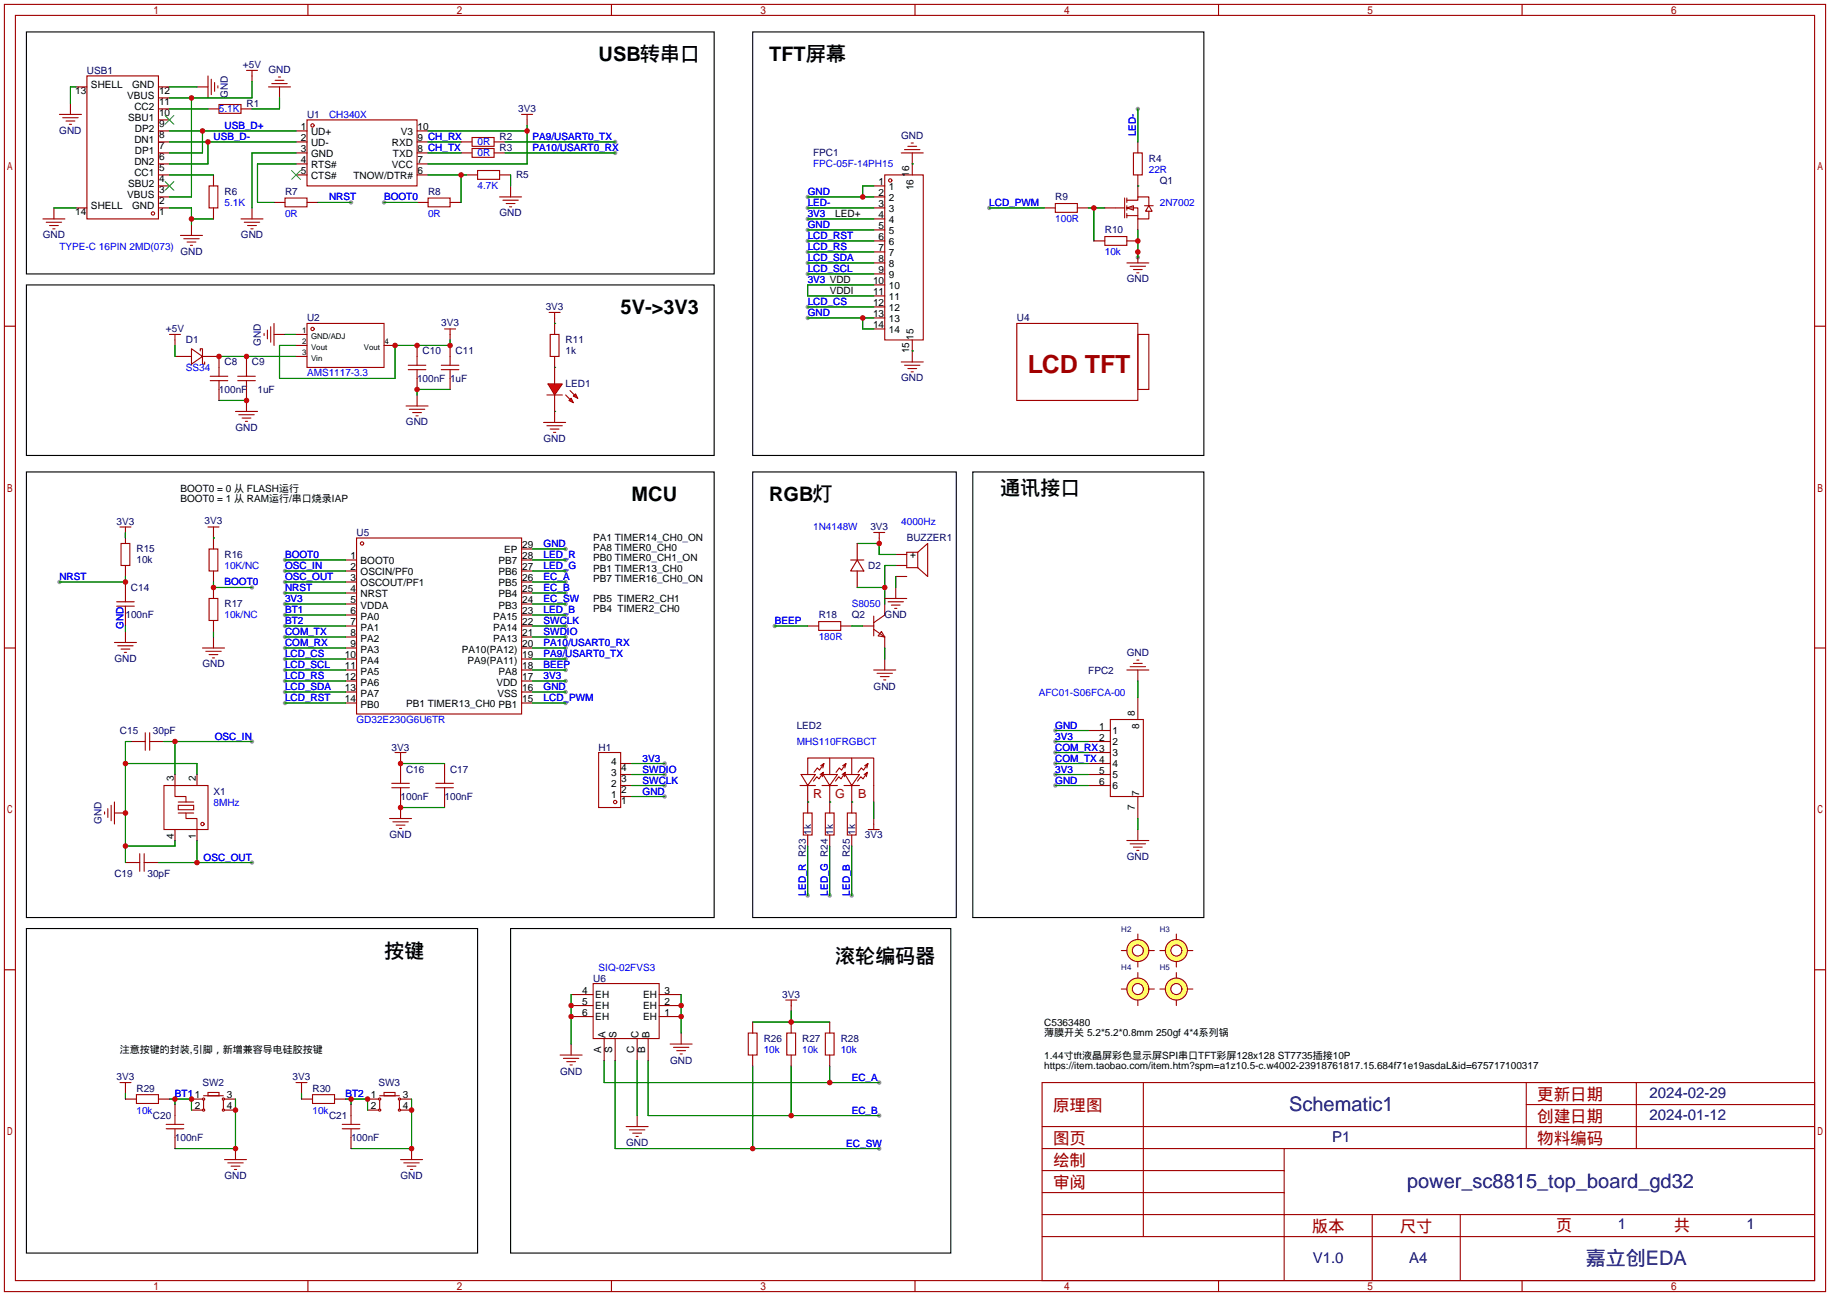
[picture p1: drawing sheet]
<svg xmlns="http://www.w3.org/2000/svg" width="422mm" height="299mm" viewBox="0 0 422 299" stroke-linecap="round" stroke-linejoin="round" font-family="sans-serif">
<g fill="#999">
<circle cx="153.4" cy="176.3" r=".51"/>
<circle cx="153.4" cy="183.9" r=".51"/>
<circle cx="153.4" cy="181.4" r=".51"/>
<circle cx="153.4" cy="178.8" r=".51"/>
<circle cx="130.6" cy="147.1" r=".51"/>
<circle cx="130.6" cy="144.5" r=".51"/>
<circle cx="13.7" cy="134.4" r=".51"/>
<circle cx="58.2" cy="199.1" r=".51"/>
<circle cx="58.2" cy="171.2" r=".51"/>
<circle cx="65.8" cy="134.4" r=".51"/>
<circle cx="65.8" cy="131.8" r=".51"/>
<circle cx="65.8" cy="129.3" r=".51"/>
<circle cx="65.8" cy="152.1" r=".51"/>
<circle cx="65.8" cy="154.7" r=".51"/>
<circle cx="65.8" cy="159.8" r=".51"/>
<circle cx="65.8" cy="157.2" r=".51"/>
<circle cx="65.8" cy="147.1" r=".51"/>
<circle cx="65.8" cy="149.6" r=".51"/>
<circle cx="130.6" cy="129.3" r=".51"/>
<circle cx="130.6" cy="131.8" r=".51"/>
<circle cx="58.2" cy="135.6" r=".51"/>
<circle cx="65.8" cy="136.9" r=".51"/>
<circle cx="65.8" cy="162.3" r=".51"/>
<circle cx="202.9" cy="249.9" r=".51"/>
<circle cx="202.9" cy="257.6" r=".51"/>
<circle cx="202.9" cy="265.2" r=".51"/>
<circle cx="262.6" cy="25.1" r=".51"/>
<circle cx="262.6" cy="59.4" r=".51"/>
<circle cx="228.3" cy="48" r=".51"/>
<circle cx="130.6" cy="159.8" r=".51"/>
<circle cx="130.6" cy="157.2" r=".51"/>
<circle cx="65.8" cy="139.4" r=".51"/>
<circle cx="130.6" cy="126.7" r=".51"/>
<circle cx="130.6" cy="162.3" r=".51"/>
<circle cx="130.6" cy="136.9" r=".51"/>
<circle cx="130.6" cy="134.4" r=".51"/>
<circle cx="130.6" cy="139.4" r=".51"/>
<circle cx="130.6" cy="154.7" r=".51"/>
<circle cx="130.6" cy="149.6" r=".51"/>
<circle cx="130.6" cy="152.1" r=".51"/>
<circle cx="130.6" cy="142" r=".51"/>
<circle cx="186.4" cy="45.5" r=".51"/>
<circle cx="186.4" cy="206.8" r=".51"/>
<circle cx="191.5" cy="206.8" r=".51"/>
<circle cx="196.6" cy="206.8" r=".51"/>
<circle cx="65.8" cy="142" r=".51"/>
<circle cx="65.8" cy="144.5" r=".51"/>
<circle cx="186.4" cy="48" r=".51"/>
<circle cx="186.4" cy="50.5" r=".51"/>
<circle cx="186.4" cy="53.1" r=".51"/>
<circle cx="186.4" cy="55.6" r=".51"/>
<circle cx="186.4" cy="58.2" r=".51"/>
<circle cx="186.4" cy="60.7" r=".51"/>
<circle cx="186.4" cy="70.9" r=".51"/>
<circle cx="186.4" cy="73.4" r=".51"/>
<circle cx="186.4" cy="63.2" r=".51"/>
<circle cx="88.6" cy="46.7" r=".51"/>
<circle cx="81" cy="46.7" r=".51"/>
<circle cx="142" cy="32.8" r=".51"/>
<circle cx="142" cy="35.3" r=".51"/>
<circle cx="243.6" cy="168.7" r=".51"/>
<circle cx="243.6" cy="181.4" r=".51"/>
<circle cx="243.6" cy="173.7" r=".51"/>
<circle cx="243.6" cy="176.3" r=".51"/>
<circle cx="243.6" cy="171.2" r=".51"/>
<circle cx="243.6" cy="178.8" r=".51"/>
<circle cx="178.8" cy="144.5" r=".51"/>
</g>
<g fill="none" stroke="#a10000" stroke-width=".25">
<path d="M1 1h420.4v297.2h-420.4zM3.6 3.6h415.2v292.1h-415.2zM71.1 1v2.6M141.1 1v2.6M211.2 1v2.6M281.3 1v2.6M351.3 1v2.6M261.6 35.3h2.1v5.1h-2.1zM243.6 47h5.1v2h-5.1zM1 75.3h2.6M126.7 72.1h2.6M127 77.2h2v5.1h-2z"/>
<path d="M128 72.1v1.3M260.1 60.7h5.1M260.9 61.5h3.5M261.6 62.2h2.1M262.4 63h.5M418.8 75.3h2.6M125.5 97.5h5.1M126.2 98.3h3.6M127 99.1h2M127.8 99.8h.5M26.9 140h4.1M26.9 138.9h4.1"/>
<path d="M27.7 121.7h2.5M27.9 125.5h2.1v5.1h-2.1zM29 121.7v1.2M29 136.9v2M29 140v2M48 121.7h2.5M48.3 126.7h2v5.1h-2zM49.3 121.7v1.2M82.3 124.2h38.1v40.6h-38.1zM1 149.6h2.6M26.4 148.3h5.1M27.2 149.1h3.5"/>
<path d="M27.9 149.9h2.1M28.7 150.6h.5M46.7 149.6h5.1M47.5 150.4h3.6M48.3 151.1h2M49 151.9h.5M418.8 149.6h2.6M32.8 171.2h.7M33.5 169.2v4M34.5 169.2v4M34.5 171.2h.8M91.2 173.7h2.5"/>
<path d="M92.5 173.7v1.3M92.5 178.8v2M102.6 178.8v2M138.2 173.7h5.1v12.7h-5.1zM24.1 187.5v.5M24.9 186.7v2M25.7 185.9v3.6M26.4 185.2v5M31.5 199.1h.8M32.3 197.1v4.1M33.3 197.1v4.1M33.3 199.1h.7"/>
<path d="M89.9 189h5.1M90.4 181.9h4.1M90.4 180.8h4.1M90.7 189.7h3.5M91.4 190.5h2.1M92.2 191.3h.5M92.5 181.9v2M100.6 181.9h4M100.6 180.8h4M102.6 181.9v2M258.8 219.5h7.6M262.6 215.6v7.7"/>
<path d="M1 223.9h2.6M418.8 223.9h2.6M27.7 249.9h2.5M29 249.9v1.3M38.4 259.6h4M40.4 257.6v2M47 253h4.6M47 254v2M48 252.2h2.5v.8h-2.5zM51.6 254v2M68.3 249.9h2.6M69.6 249.9v1.3"/>
<path d="M79 259.6h4.1M81 257.6v2M87.6 253h4.6M87.6 254v2M88.6 252.2h2.6v.8h-2.6zM92.2 254v2M240.5 249.9h178.3v45.8h-178.3zM263.9 249.9v35.6M352.3 249.9v15.3M352.3 255h66.5M377.7 249.9v15.3M38.4 260.6h4"/>
<path d="M40.4 260.6v2M51.8 267.7h5.1M52.6 268.5h3.5M53.3 269.2h2.1M54.1 270h.5M79 260.6h4.1M81 260.6v2M92.5 267.7h5M93.2 268.5h3.6M94 269.2h2M94.7 270h.5M144.5 260.1h5.1"/>
<path d="M145.3 260.9h3.5M146 261.6h2.1M146.8 262.4h.5M240.5 270.3h55.9M240.5 265.2h178.3M240.5 275.3h55.9M240.5 260.1h178.3M296.4 265.2v30.5M71.1 295.7v2.5M141.1 295.7v2.5M211.2 295.7v2.5M240.5 285.5h178.3"/>
<path d="M240.5 280.4h178.3M281.3 295.7v2.5M316.7 280.4v15.3M337.1 280.4v15.3M351.3 295.7v2.5"/>
<circle cx="83.6" cy="125.5" r=".38"/>
<circle cx="142" cy="185.2" r=".38"/>
<circle cx="47" cy="253.7" r=".25"/>
<circle cx="47" cy="256.3" r=".25"/>
<circle cx="51.6" cy="253.7" r=".25"/>
<circle cx="51.6" cy="256.3" r=".25"/>
<circle cx="87.6" cy="253.7" r=".25"/>
<circle cx="87.6" cy="256.3" r=".25"/>
<circle cx="92.2" cy="253.7" r=".25"/>
<circle cx="92.2" cy="256.3" r=".25"/>
</g>
<g fill="none" stroke="#870000" stroke-width=".25">
<path d="M262.6 32.8v2.5M241 48h2.6M248.7 48h2.5M262.6 40.4v2.5M262.6 58.2v2.5M128 73.4v3.8M128 82.3v2.5M128 95v2.5M29 122.9v2.6M29 130.6v2.5M29 134.4v2.5M49.3 122.9v3.8"/>
<path d="M49.3 131.8v2.6M79.8 129.3h2.5M79.8 131.8h2.5M79.8 134.4h2.5M79.8 136.9h2.5M79.8 139.4h2.5M120.4 129.3h2.5M120.4 131.8h2.5M120.4 134.4h2.5M120.4 136.9h2.5M120.4 139.4h2.5M120.4 126.7h2.5"/>
<path d="M29 142v2.5M29 145.8v2.5M49.3 147.1v2.5M79.8 142h2.5M79.8 144.5h2.5M79.8 147.1h2.5M79.8 149.6h2.5M79.8 152.1h2.5M79.8 154.7h2.5M79.8 157.2h2.5M79.8 159.8h2.5M120.4 142h2.5"/>
<path d="M120.4 144.5h2.5M120.4 147.1h2.5M120.4 149.6h2.5M120.4 152.1h2.5M120.4 154.7h2.5M120.4 157.2h2.5M120.4 159.8h2.5M30.2 171.2h2.6M35.3 171.2h2.5M79.8 162.3h2.5M92.5 175v3.8M102.6 176.3v2.5"/>
<path d="M120.4 162.3h2.5M143.3 178.8h2.5M143.3 176.3h2.5M26.4 187.7h2.6M29 199.1h2.5M34 199.1h2.6M92.5 183.9v5.1M102.6 183.9v2.5M143.3 183.9h2.5M143.3 181.4h2.5M29 251.2v1.3M40.4 255v2.6"/>
<path d="M44.2 256.3h2.5M44.2 253.7h2.5M51.8 256.3h2.6M51.8 253.7h2.6M69.6 251.2v1.3M81 255v2.6M84.8 256.3h2.6M84.8 253.7h2.6M92.5 256.3h2.5M92.5 253.7h2.5M147.1 257.6v2.5M40.4 262.6v2.6"/>
<path d="M54.4 265.2v2.5M81 262.6v2.6M95 265.2v2.5"/>
</g>
<g fill="none" stroke="#008700" stroke-width=".25">
<path d="M262.6 25.1v7.7M228.3 48h12.7M251.2 48h3.8M252.5 48v7.6M262.6 53.1v6.3M128 74.7h.1M128 95h.1M128 84.8h.1M29 122.9v1.3M29 133.1v1.3h-15.3M49.3 124.2h.1M49.3 134.4v1.2h8.9"/>
<path d="M65.8 134.4h14M65.8 131.8h14M65.8 129.3h14M65.8 136.9h14M65.8 139.4h14M122.9 134.4h7.7M122.9 131.8h7.7M122.9 129.3h7.7M122.9 136.9h7.7M122.9 139.4h7.7M122.9 126.7h7.7M49.3 145.8v1.3"/>
<path d="M65.8 147.1h14M65.8 152.1h14M65.8 154.7h14M65.8 159.8h14M65.8 157.2h14M65.8 149.6h14M122.9 147.1h7.7M122.9 144.5h7.7M122.9 152.1h7.7M122.9 154.7h7.7M122.9 159.8h7.7M122.9 157.2h7.7"/>
<path d="M122.9 149.6h7.7M122.9 142h7.7M29 176.3h16.5v2.5M30.2 171.2h-1.2v27.9M37.8 171.2h20.4M40.4 171.2v7.6M65.8 162.3h14M92.5 176.3h10.1M122.9 162.3h7.7M145.8 176.3h7.6M145.8 178.8h7.6M36.6 199.1h21.6"/>
<path d="M40.4 194.1v1.2h-11.4M45.5 194.1v5M92.5 186.4h10.1M145.8 183.9h7.6M145.8 181.4h7.6M29 252.5v1.2M39.1 253.7h5.1v2.6M40.4 253.7v1.3M54.4 253.7v11.5h-14M69.6 252.5v1.2M79.8 253.7h5v2.6M81 253.7v1.3"/>
<path d="M95 253.7v11.5h-14M139.4 244.9v5h63.5M142 244.9v20.3h60.9M149.6 244.9v12.7h53.3M173.7 246.1v19.1M182.6 246.1v11.5M191.5 246.1v3.8"/>
</g>
<circle cx="262.6" cy="219.5" r="2.54" fill="#ff6" stroke="#a10000" stroke-width=".25"/>
<circle cx="262.6" cy="219.5" r="1.27" fill="#fff" stroke="#a10000" stroke-width=".25"/>
<path d="M267.7 219.5h7.6M271.5 215.6v7.7" fill="none" stroke="#a10000" stroke-width=".25"/>
<circle cx="271.5" cy="219.5" r="2.54" fill="#ff6" stroke="#a10000" stroke-width=".25"/>
<circle cx="271.5" cy="219.5" r="1.27" fill="#fff" stroke="#a10000" stroke-width=".25"/>
<path d="M267.7 228.3h7.6M271.5 224.5v7.7" fill="none" stroke="#a10000" stroke-width=".25"/>
<circle cx="271.5" cy="228.3" r="2.54" fill="#ff6" stroke="#a10000" stroke-width=".25"/>
<circle cx="271.5" cy="228.3" r="1.27" fill="#fff" stroke="#a10000" stroke-width=".25"/>
<path d="M258.8 228.3h7.6M262.6 224.5v7.7" fill="none" stroke="#a10000" stroke-width=".25"/>
<circle cx="262.6" cy="228.3" r="2.54" fill="#ff6" stroke="#a10000" stroke-width=".25"/>
<circle cx="262.6" cy="228.3" r="1.27" fill="#fff" stroke="#a10000" stroke-width=".25"/>
<path d="M257.6 48h2M259.6 45.7v4.6M260.1 48l1.5-.5v1zM260.1 46.2h2.5v-.7h2.6v2M260.1 48h2.5v2.5h2.6v-1.7M260.1 49.8h2.5M260.1 45.7v1M260.1 47.5v1M260.1 49.3v1M264.2 47.5h2M265.2 47.5l.7 1.3h-1.5zM126.2 91.2h3.6" fill="none" stroke="#a10000" stroke-width=".25"/>
<path d="M255 48h2.6M262.6 42.9v2.6M262.6 50.5v2.6" fill="none" stroke="#870000" stroke-width=".25"/>
<path d="M262.6 42.9h.1" fill="none" stroke="#008700" stroke-width=".25"/>
<g fill="#f00" stroke="#a10000" stroke-width=".25">
<path d="M126.5 88.6h3.3l-1.8 2.6z"/>
<path d="M132.3 91.4l.5-.5 .5 1z"/>
<path d="M131.3 92.5l.5-.6 .5 1.1z"/>
</g>
<g fill="none" stroke="#a10000" stroke-width=".25">
<path d="M20.1 17.5h16.5v33h-16.5zM48 17.5v5.1M48.8 18.3v3.5M49.5 19.1v2M50.3 19.8v.5M56.9 16.3h2.5M58.2 16.3v1.2M62.7 19.3h3.6M63.5 18.5h2M64.3 17.8h.5M13.7 26.4h5.1M14.5 27.2h3.5"/>
<path d="M15.2 27.9h2.1M16 28.7h.5M50.5 24.1h5.1v2.1h-5.1zM62 20.1h5.1M70.9 27.7h25.4v15.2h-25.4zM109 31.8h5v2h-5zM109 34.3h5v2h-5zM110.2 39.4h5.1v2h-5.1zM120.4 26.4h2.5M121.7 26.4v1.3M208 35.3h5.1M208.8 34.5h3.5"/>
<path d="M209.5 33.8h2.1M210.3 33h.5M9.9 50.5h5.1M10.7 51.3h3.5M11.4 52.1h2.1M12.2 52.8h.5M41.7 54.4h5M42.4 55.1h3.6M43.2 55.9h2M43.9 56.6h.5M48.3 42.9h2v5.1h-2zM55.6 50.5h5.1"/>
<path d="M56.4 51.3h3.5M57.1 52.1h2.1M57.9 52.8h.5M65.8 45.7h5.1v2.1h-5.1zM98.8 45.7h5.1v2.1h-5.1zM115.3 45.5h5.1M116.1 46.2h3.5M116.8 47h2.1M117.6 47.8h.5M204.2 40.4h8.9v38.1h-8.9zM255 54.6h5.1v2h-5.1zM39.1 77.2h2.6"/>
<path d="M40.4 77.2v1.3M61 77v.5M61.7 76.2v2M62.5 75.4v3.6M63.2 74.7v5.1M70.9 74.7h17.7v10.1h-17.7zM102.6 75.9h2.6M103.9 75.9v1.3M234.7 74.7h27.9v17.8h-27.9zM262.6 77.2h2.6v12.7h-2.6zM42.9 82.3h1.3M44.2 80.5l2.5 1.8-2.5 1.8z"/>
<path d="M46.2 81v-.5h.5v3.6h.5v-.5M46.7 82.3h1.3M48.5 87.9h4.1M48.5 86.9h4.1M50.5 84.8v2.1M50.5 87.9v2M54.4 95h5M54.9 87.9h4M54.9 86.9h4M55.1 95.8h3.6M55.9 96.5h2M56.6 97.3h.5"/>
<path d="M56.9 84.8v2.1M56.9 87.9v2M93.7 93.7h5.1M94.2 84.3h4.1M94.2 85.3h4.1M94.5 94.5h3.5M95.2 95.2h2.1M96 96h.5M96.3 82.3v2M96.3 85.3v2.1M101.9 84.3h4M101.9 85.3h4"/>
<path d="M103.9 82.3v2M103.9 85.3v2.1M130.6 91.2l1 1M131.6 90.2l1 1M208 83.6h5.1M208.8 84.3h3.5M209.5 85.1h2.1M210.3 85.9h.5M48.3 138.2h2v5.1h-2zM196.3 129.3h3.1M197.9 129.3l1.5 2.5h-3.1zM201.7 122.9h2.5"/>
<path d="M202.9 122.9v1.3M204.2 138.2h5.1M205 138.9h3.5M205.7 139.7h2.1M211.8 127.5l2.3-2v7.6l-2.3-2M211.8 127.5v3.6M211.8 127.5h-2.5v3.6h2.5M189 143.5h5.1v2h-5.1zM201.7 142.2v4.6M201.7 154.7h5.1M201.7 145.3l2.5 1.8M202.4 155.4h3.6"/>
<path d="M203.2 156.2h2M203.5 145.8l.7 1.3-1.5-.3zM204 157h.5M204.2 142l-2.5 1.8M206.5 140.5h.5M260.1 154.7h5.1M260.9 153.9h3.5M261.6 153.2h2.1M262.4 152.4h.5M184.9 178.8h3.3l-1.8 2.6zM186.4 178.8v-3.8h15.3v6.4M189.3 178.8l.8-.5-1.1 1.5-.5-.5-.7 1"/>
<path d="M189.4 176.8l.8-.5-1 1.5-.5-.5-.8 1M190 178.8h3.3l-1.8 2.6zM190.1 178.3l-.3 1M190.2 176.3l-.3 1M191.5 175v3.8M194.4 178.8l.7-.5-1 1.5-.5-.5-.8 1M194.5 176.8l.8-.5-1.1 1.5-.5-.5-.7 1M195.1 178.8h3.3l-1.8 2.6zM195.1 178.3l-.2 1M195.3 176.3l-.3 1M196.6 175v3.8M199.5 178.8l.7-.5-1 1.5-.5-.5-.8 1"/>
<path d="M199.6 176.8l.7-.5-1 1.5-.5-.5-.7 1M200.2 178.3l-.2 1M200.3 176.3l-.2 1M256.3 166.1h7.6v17.8h-7.6zM37.8 181.4h10.2v10.1h-10.2zM40.4 181.4v2.5h2.5v1.3M41.1 185.9h3.6v1h-3.6zM41.1 187.7h3.6M41.1 185.2h3.6M42.9 187.7v1.3h2.6v2.5M184.7 181.4h3.5M185.4 187.7h2.1v5.1h-2.1z"/>
<path d="M189.7 181.4h3.6M190.5 187.7h2v5.1h-2zM194.8 181.4h3.6M195.6 187.7h2v5.1h-2zM200.4 191.5h2.5M201.7 190.2v1.3M260.1 194.1h5.1M260.9 194.8h3.5M261.6 195.6h2.1M262.4 196.3h.5M136.9 227.1h15.2v12.7h-15.2zM172.7 238.5h2.1v5.1h-2.1z"/>
<path d="M181.4 230.9h2.5M181.6 238.5h2v5.1h-2zM182.6 230.9v1.3M190.5 238.5h2v5.1h-2zM31.5 252.7h5.1v2.1h-5.1zM72.1 252.7h5.1v2.1h-5.1zM129.3 243.6h5.1M130 244.3h3.6M130.8 245.1h2M131.6 245.9h.5M154.7 241h5.1M155.4 241.8h3.6"/>
<path d="M156.2 242.6h2M157 243.3h.5"/>
<circle cx="72.1" cy="29" r=".38"/>
<circle cx="35.3" cy="49.3" r=".38"/>
<circle cx="205.5" cy="41.7" r=".38"/>
<circle cx="72.1" cy="75.9" r=".38"/>
<circle cx="46.7" cy="190.2" r=".38"/>
</g>
<g fill="none" stroke="#870000" stroke-width=".25">
<path d="M58.2 17.5v1.3M16.3 23.9v2.5M17.5 20.1h2.6M36.6 37.8h2.5M36.6 35.3h2.5M36.6 32.8h2.5M36.6 30.2h2.5M36.6 27.7h2.5M36.6 25.1h2.5M36.6 22.6h2.5M36.6 20.1h2.5M45.5 20.1h2.5"/>
<path d="M48 25.1h2.5M55.6 25.1h2.6M64.5 20.1v2.5M68.3 37.8h2.6M68.3 35.3h2.6M68.3 32.8h2.6M68.3 30.2h2.6M96.3 37.8h2.5M96.3 35.3h2.5M96.3 32.8h2.5M96.3 30.2h2.5M106.4 35.3h2.6"/>
<path d="M106.4 32.8h2.6M114 35.3h2.6M114 32.8h2.6M121.7 27.7v1.3M210.6 35.3v5.1M12.4 48v2.5M17.5 48h2.6M36.6 48h2.5M36.6 45.5h2.5M36.6 42.9h2.5M36.6 40.4h2.5M44.2 51.8v2.6"/>
<path d="M49.3 40.4v2.5M49.3 48v2.5M58.2 48v2.5M63.2 46.7h2.6M68.3 40.4h2.6M70.9 46.7h2.5M96.3 40.4h2.5M96.3 46.7h2.5M103.9 46.7h2.5M107.7 40.4h2.5M115.3 40.4h2.6M117.9 42.9v2.6"/>
<path d="M201.7 58.2h2.5M201.7 55.6h2.5M201.7 53.1h2.5M201.7 50.5h2.5M201.7 48h2.5M201.7 45.5h2.5M201.7 42.9h2.5M252.5 55.6h2.5M260.1 55.6h2.5M40.4 78.5v1.3M63.2 77.2h2.6M68.3 77.2h2.6"/>
<path d="M68.3 79.8h2.6M88.6 79.8h2.6M96.3 79.8v2.5M103.9 77.2v1.3M103.9 79.8v2.5M201.7 75.9h2.5M201.7 73.4h2.5M201.7 70.9h2.5M201.7 68.3h2.5M201.7 65.8h2.5M201.7 63.2h2.5M201.7 60.7h2.5"/>
<path d="M210.6 78.5v5.1M40.4 82.3h2.5M48 82.3h2.5v2.5M50.5 89.9v2.6M56.9 82.3v2.5M56.9 89.9v5.1M68.3 82.3h2.6M96.3 87.4v2.5M96.3 91.2v2.5M103.9 87.4v2.5M128 84.8v3.8M128 91.2v3.8"/>
<path d="M49.3 135.6v2.6M197.9 125.5v3.8M197.9 131.8v3.8M202.9 124.2v1.3M204.2 139.4v2.6M206.8 128h2.5M206.8 130.6h2.5M206.8 133.1h2.5M206.8 135.6v2.6M49.3 143.3v2.5M186.4 144.5h2.6M194.1 144.5h2.5"/>
<path d="M199.1 144.5h2.6M204.2 147.1v2.5M204.2 152.1v2.6M262.6 154.7v2.5M40.4 178.8v2.6M45.5 178.8v2.6M251.2 168.7h5.1M251.2 171.2h5.1M251.2 173.7h5.1M251.2 176.3h5.1M251.2 178.8h5.1M262.6 161v5.1"/>
<path d="M40.4 191.5v2.6M45.5 191.5v2.6M186.4 181.4v6.3M186.4 192.8v2.5M191.5 181.4v6.3M191.5 192.8v2.5M196.6 181.4v6.3M196.6 192.8v2.5M201.7 181.4v3.8M201.7 189v1.2M251.2 181.4h5.1M262.6 183.9v5.1"/>
<path d="M262.6 191.5v2.6M131.8 234.7h5.1M131.8 232.2h5.1M131.8 229.6h5.1M139.4 239.8v5.1M142 239.8v5.1M147.1 239.8v5.1M149.6 239.8v5.1M152.1 234.7h5.1M152.1 232.2h5.1M152.1 229.6h5.1M157.2 238.5v2.5"/>
<path d="M173.7 236v2.5M182.6 232.2v1.2M182.6 236v2.5M191.5 236v2.5M29 253.7h2.5M36.6 253.7h2.5M69.6 253.7h2.5M77.2 253.7h2.6M131.8 241v2.6M173.7 243.6v2.5M182.6 243.6v2.5M191.5 243.6v2.5"/>
</g>
<g fill="none" stroke="#008700" stroke-width=".25">
<path d="M58.2 18.8v3.8h-19.1M17.5 20.1h-1.2v3.8M39.1 30.2h29.2M39.1 32.8h29.2M39.1 20.1h6.4M39.1 25.1h8.9M44.2 22.6v22.9h-5.1M46.7 30.2v5.1h-7.6M48 32.8v5h-8.9M64.5 22.6v2.5h-6.3M68.3 35.3h-10.1v12.7M68.3 37.8h-8.9v8.9h3.8"/>
<path d="M98.8 35.3h7.6M98.8 30.2h22.9M98.8 32.8h7.6M116.6 35.3h25.4M116.6 32.8h25.4M121.7 29v8.8h-22.9M210.6 37.8h.1M12.4 48h5.1M39.1 48h5.1v3.8M39.1 40.4h10.2M44.2 50.5h5.1M73.4 46.7h7.6"/>
<path d="M88.6 46.7h7.7M98.8 40.4h8.9M106.4 40.4v6.3M117.9 40.4v2.5M186.4 45.5h15.3M186.4 48h15.3M186.4 50.5h15.3M186.4 53.1h15.3M186.4 55.6h15.3M186.4 58.2h15.3M201.7 42.9h-2.6v2.6M40.4 79.8v2.5"/>
<path d="M65.8 77.2h2.5M103.9 78.5v1.3h-12.7v7.6h-26.7v-7.6h3.8M186.4 60.7h15.3M186.4 70.9h15.3M186.4 73.4h15.3M186.4 63.2h15.3M199.1 73.4v2.5h2.6M201.7 65.8h-15.3v2.5h15.3M50.5 82.3h17.8M50.5 92.5h6.4M103.9 89.9h-7.6v1.3M210.6 81h.1"/>
<path d="M197.9 125.5h5v2.5h3.9M197.9 135.6h6.3M206.8 130.6h-2.6v8.8M206.8 133.1v2.5M29 144.5v1.3M65.8 142h14M65.8 144.5h14M178.8 144.5h7.6M196.6 144.5h2.5M204.2 149.6v2.5M262.6 157.2v3.8M243.6 168.7h7.6"/>
<path d="M243.6 173.7h7.6M243.6 176.3h7.6M243.6 171.2h7.6M243.6 178.8h7.6M186.4 185.2h.1M186.4 195.3v11.5M191.5 185.2h.1M191.5 195.3v11.5M196.6 185.2h.1M196.6 195.3v11.5M201.7 185.2v3.8M243.6 181.4h7.6"/>
<path d="M262.6 189v2.5M131.8 229.6v11.4M157.2 229.6v8.9M173.7 236h17.8M182.6 233.4v2.6M147.1 244.9v12.7"/>
</g>
<path d="M38.1 26.7l2 2M40.1 26.7l-2 2M67.3 39.4l2 2M69.3 39.4l-2 2M38.1 41.9l2 2M40.1 41.9l-2 2" fill="none" stroke="#3c3" stroke-width=".25"/>
<path d="M6.1 7.4h158.7v55.8h-158.7zM173.7 7.4h104.2v97.8h-104.2zM6.1 65.8h158.7v39.4h-158.7zM6.1 109h158.7v102.8h-158.7zM173.7 109h47v102.8h-47zM224.5 109h53.4v102.8h-53.4zM6.1 214.4h104.1v74.9h-104.1zM117.9 214.4h101.6v74.9h-101.6z" fill="none" stroke="#000" stroke-width=".25"/>
<g fill="#c00">
<circle cx="29" cy="134.4" r=".63"/>
<circle cx="92.5" cy="176.3" r=".63"/>
<circle cx="92.5" cy="186.4" r=".63"/>
<circle cx="29" cy="195.3" r=".63"/>
<circle cx="29" cy="176.3" r=".63"/>
<circle cx="29" cy="187.7" r=".63"/>
<circle cx="45.5" cy="199.1" r=".63"/>
<circle cx="40.4" cy="171.2" r=".63"/>
<circle cx="49.3" cy="135.6" r=".63"/>
<circle cx="95" cy="265.2" r=".63"/>
<circle cx="95" cy="256.3" r=".63"/>
<circle cx="84.8" cy="253.7" r=".63"/>
<circle cx="81" cy="253.7" r=".63"/>
<circle cx="54.4" cy="265.2" r=".63"/>
<circle cx="54.4" cy="256.3" r=".63"/>
<circle cx="44.2" cy="253.7" r=".63"/>
<circle cx="40.4" cy="253.7" r=".63"/>
<circle cx="191.5" cy="249.9" r=".63"/>
<circle cx="182.6" cy="257.6" r=".63"/>
<circle cx="173.7" cy="265.2" r=".63"/>
<circle cx="262.6" cy="58.2" r=".63"/>
<circle cx="262.6" cy="55.6" r=".63"/>
<circle cx="252.5" cy="48" r=".63"/>
<circle cx="199.1" cy="45.5" r=".63"/>
<circle cx="199.1" cy="73.4" r=".63"/>
<circle cx="46.7" cy="30.2" r=".63"/>
<circle cx="48" cy="32.8" r=".63"/>
<circle cx="121.7" cy="30.2" r=".63"/>
<circle cx="106.4" cy="40.4" r=".63"/>
<circle cx="44.2" cy="50.5" r=".63"/>
<circle cx="50.5" cy="82.3" r=".63"/>
<circle cx="56.9" cy="82.3" r=".63"/>
<circle cx="44.2" cy="22.6" r=".63"/>
<circle cx="96.3" cy="79.8" r=".63"/>
<circle cx="103.9" cy="79.8" r=".63"/>
<circle cx="91.2" cy="79.8" r=".63"/>
<circle cx="96.3" cy="89.9" r=".63"/>
<circle cx="182.6" cy="236" r=".63"/>
<circle cx="56.9" cy="92.5" r=".63"/>
<circle cx="202.9" cy="125.5" r=".63"/>
<circle cx="204.2" cy="135.6" r=".63"/>
<circle cx="131.8" cy="232.2" r=".63"/>
<circle cx="131.8" cy="234.7" r=".63"/>
<circle cx="157.2" cy="232.2" r=".63"/>
<circle cx="157.2" cy="234.7" r=".63"/>
</g>
<text font-size="5.8" fill="#a00000" x="237.2" y="86.2">LCD TFT</text>
<g font-size="4.6">
<text x="138.2" y="14.1">USB转串口</text>
<text x="177.5" y="14.1">TFT屏幕</text>
<text x="143.3" y="72.5">5V-&gt;3V3</text>
<text x="145.8" y="115.7">MCU</text>
<text x="177.5" y="115.7">RGB灯</text>
<text x="230.9" y="114.4">通讯接口</text>
<text x="88.6" y="221.1">按键</text>
<text x="192.8" y="222.3">滚轮编码器</text>
</g>
<g font-size="4.6" fill="#000080">
<text x="297.6" y="256.4">Schematic1</text>
<text x="324.8" y="274.2">power_sc8815_top_board_gd32</text>
<text x="366" y="292">嘉立创EDA</text>
</g>
<g font-size="3.8" fill="#a00000">
<text x="243.1" y="256.5">原理图</text>
<text x="354.8" y="254">更新日期</text>
<text x="354.8" y="259.1">创建日期</text>
<text x="243.1" y="269.2">绘制</text>
<text x="243.1" y="264.2">图页</text>
<text x="354.8" y="264.2">物料编码</text>
<text x="243.1" y="274.3">审阅</text>
<text x="302.8" y="284.5">版本</text>
<text x="323.1" y="284.5">尺寸</text>
<text x="359.2" y="284.2">页</text>
<text x="386.3" y="284.2">共</text>
</g>
<g font-size="3.5" fill="#000080">
<text x="380.7" y="253.5">2024-02-29</text>
<text x="307.5" y="263.7">P1</text>
<text x="380.7" y="258.6">2024-01-12</text>
<text x="373.4" y="283.7">1</text>
<text x="403.2" y="283.7">1</text>
<text x="303" y="291.6">V1.0</text>
<text x="325.3" y="291.6">A4</text>
</g>
<g font-size="2.9" fill="#a00000">
<text x="187.7" y="184.3">R</text>
<text x="192.8" y="184.3">G</text>
<text x="198.1" y="184.3">B</text>
</g>
<g font-size="2.3" fill="#000080">
<text x="20.1" y="17.1">USB1</text>
<text x="56.1" y="15.7">+5V</text>
<text x="62" y="16.9">GND</text>
<text x="52.6" y="22.6" transform="rotate(-90 52.6 22.6)">GND</text>
<text x="56.9" y="24.7">R1</text>
<text x="70.9" y="27.2">U1</text>
<text x="119.6" y="25.8">3V3</text>
<text x="13.7" y="30.9">GND</text>
<text x="115.3" y="32.3">R2</text>
<text x="115.3" y="34.8">R3</text>
<text x="208" y="32.2">GND</text>
<text x="119.1" y="41.2">R5</text>
<text x="187.7" y="36.1">FPC1</text>
<text x="265.2" y="37.4">R4</text>
<text x="51.8" y="45">R6</text>
<text x="65.8" y="45">R7</text>
<text x="98.8" y="45">R8</text>
<text x="243.6" y="46.3">R9</text>
<text x="267.7" y="42.5">Q1</text>
<text x="115.3" y="50">GND</text>
<text x="255" y="53.9">R10</text>
<text x="9.9" y="55">GND</text>
<text x="41.6" y="58.9">GND</text>
<text x="55.6" y="55">GND</text>
<text x="260.1" y="65.2">GND</text>
<text x="126" y="71.6">3V3</text>
<text x="38.3" y="76.6">+5V</text>
<text x="70.9" y="74.2">U2</text>
<text x="101.8" y="75.4">3V3</text>
<text x="234.7" y="74.2">U4</text>
<text x="42.9" y="79.3">D1</text>
<text x="60.2" y="79.8" transform="rotate(-90 60.2 79.8)">GND</text>
<text x="97.5" y="81.8">C10</text>
<text x="105.2" y="81.8">C11</text>
<text x="130.6" y="79.3">R11</text>
<text x="130.6" y="81.8">1k</text>
<text x="51.8" y="84.4">C8</text>
<text x="58.2" y="84.4">C9</text>
<text x="96.3" y="88.2">100nF</text>
<text x="103.9" y="88.2">1uF</text>
<text x="130.6" y="89.5">LED1</text>
<text x="208" y="88.1">GND</text>
<text x="50.5" y="90.7">100nF</text>
<text x="59.4" y="90.7">1uF</text>
<text x="54.3" y="99.5">GND</text>
<text x="93.7" y="98.2">GND</text>
<text x="125.5" y="102">GND</text>
<text x="26.9" y="121.2">3V3</text>
<text x="47.2" y="121.1">3V3</text>
<text x="82.3" y="123.7">U5</text>
<text x="200.9" y="122.4">3V3</text>
<text x="209.3" y="125">BUZZER1</text>
<text x="31.5" y="127.6">R15</text>
<text x="31.5" y="130.1">10k</text>
<text x="51.8" y="128.8">R16</text>
<text x="200.4" y="131.4">D2</text>
<text x="30.2" y="136.4">C14</text>
<text x="29" y="142.8">100nF</text>
<text x="51.8" y="140.3">R17</text>
<text x="189" y="142.8">R18</text>
<text x="196.6" y="142.8">Q2</text>
<text x="204.2" y="142.7">GND</text>
<text x="26.4" y="152.8">GND</text>
<text x="46.7" y="154.1">GND</text>
<text x="251.2" y="155.5">FPC2</text>
<text x="260.1" y="151.6">GND</text>
<text x="201.7" y="159.2">GND</text>
<text x="27.7" y="169.5">C15</text>
<text x="35.3" y="169.5">30pF</text>
<text x="90.4" y="173.3">3V3</text>
<text x="138.2" y="173.3">H1</text>
<text x="183.9" y="168.2">LED2</text>
<text x="93.7" y="178.4">C16</text>
<text x="103.9" y="178.4">C17</text>
<text x="49.3" y="183.4">X1</text>
<text x="92.5" y="184.7">100nF</text>
<text x="102.6" y="184.7">100nF</text>
<text x="23.4" y="190.3" transform="rotate(-90 23.4 190.3)">GND</text>
<text x="89.9" y="193.5">GND</text>
<text x="187.2" y="192.8" transform="rotate(-90 187.2 192.8)">1k</text>
<text x="192.3" y="192.8" transform="rotate(-90 192.3 192.8)">1k</text>
<text x="197.4" y="192.8" transform="rotate(-90 197.4 192.8)">1k</text>
<text x="199.6" y="193.5">3V3</text>
<text x="26.4" y="202.5">C19</text>
<text x="34" y="202.5">30pF</text>
<text x="260.1" y="198.6">GND</text>
<text x="136.9" y="226.6">U6</text>
<text x="180.6" y="230.3">3V3</text>
<text x="154.7" y="245.5">GND</text>
<text x="176.3" y="240.6">R26</text>
<text x="185.2" y="240.6">R27</text>
<text x="194.1" y="240.6">R28</text>
<text x="26.9" y="249.4">3V3</text>
<text x="46.7" y="250.7">SW2</text>
<text x="67.5" y="249.4">3V3</text>
<text x="87.4" y="250.7">SW3</text>
<text x="129.3" y="248.1">GND</text>
<text x="31.5" y="252">R29</text>
<text x="72.1" y="252">R30</text>
<text x="35.3" y="258.4">C20</text>
<text x="40.4" y="263.4">100nF</text>
<text x="75.9" y="258.4">C21</text>
<text x="81" y="263.4">100nF</text>
<text x="144.5" y="264.6">GND</text>
<text x="51.8" y="272.2">GND</text>
<text x="92.4" y="272.2">GND</text>
</g>
<g font-size="2.3">
<text x="17.4" y="21.7">13</text>
<text x="21" y="20.4">SHELL</text>
<text x="29.3" y="23">VBUS</text>
<text x="30.5" y="20.4">GND</text>
<text x="36.7" y="21.7">12</text>
<text x="29.6" y="28">SBU1</text>
<text x="31" y="25.5">CC2</text>
<text x="36.7" y="29.3">9</text>
<text x="36.7" y="26.8">10</text>
<text x="36.7" y="24.2">11</text>
<text x="69.5" y="30">1</text>
<text x="96.4" y="30">10</text>
<text x="31" y="33.1">DN1</text>
<text x="31.1" y="35.7">DP1</text>
<text x="31.1" y="30.6">DP2</text>
<text x="36.7" y="34.4">7</text>
<text x="36.7" y="31.8">8</text>
<text x="69.5" y="32.5">2</text>
<text x="69.5" y="35.1">3</text>
<text x="71.8" y="31.3">UD+</text>
<text x="71.8" y="33.8">UD-</text>
<text x="90.5" y="33.8">RXD</text>
<text x="92.5" y="31.3">V3</text>
<text x="96.4" y="35.1">8 CH_TX</text>
<text x="96.4" y="32.5">9 CH_RX</text>
<text x="31" y="40.7">CC1</text>
<text x="31" y="38.2">DN2</text>
<text x="36.7" y="39.5">5</text>
<text x="36.7" y="36.9">6</text>
<text x="69.5" y="37.6">4</text>
<text x="69.5" y="40.2">5</text>
<text x="71.8" y="36.3">GND</text>
<text x="71.8" y="38.9">RTS#</text>
<text x="71.8" y="41.4">CTS#</text>
<text x="81.6" y="41.4">TNOW/DTR#</text>
<text x="90.5" y="38.9">VCC</text>
<text x="90.7" y="36.3">TXD</text>
<text x="96.4" y="40.2">6</text>
<text x="96.4" y="37.6">7</text>
<text x="209.8" y="40.9" transform="rotate(-90 209.8 40.9)">16</text>
<text x="29.3" y="45.8">VBUS</text>
<text x="29.6" y="43.3">SBU2</text>
<text x="36.7" y="47.1">2</text>
<text x="36.7" y="44.5">3</text>
<text x="36.7" y="42">4</text>
<text x="202.8" y="47.8">3</text>
<text x="202.8" y="45.2">2</text>
<text x="202.8" y="42.7">1</text>
<text x="205.2" y="46.5">2</text>
<text x="205.2" y="44">1</text>
<text x="210.9" y="43.9" transform="rotate(-90 210.9 43.9)">16</text>
<text x="17.4" y="49.6">14</text>
<text x="21" y="48.4">SHELL</text>
<text x="30.5" y="48.4">GND</text>
<text x="36.7" y="49.6">1</text>
<text x="192.8" y="50.1">LED+</text>
<text x="202.8" y="52.9">5</text>
<text x="202.8" y="50.3">4</text>
<text x="205.2" y="51.6">4</text>
<text x="205.2" y="49">3</text>
<text x="202.8" y="57.9">7</text>
<text x="202.8" y="55.4">6</text>
<text x="205.2" y="59.2">7</text>
<text x="205.2" y="56.7">6</text>
<text x="205.2" y="54.1">5</text>
<text x="201.5" y="65.6">10</text>
<text x="202.8" y="63">9</text>
<text x="202.8" y="60.5">8</text>
<text x="205.2" y="64.3">9</text>
<text x="205.2" y="61.7">8</text>
<text x="191.5" y="67.9">VDDI</text>
<text x="201.5" y="70.6">12</text>
<text x="201.5" y="68.1">11</text>
<text x="205.2" y="71.9">12</text>
<text x="205.2" y="69.4">11</text>
<text x="205.2" y="66.8">10</text>
<text x="201.5" y="75.7">14</text>
<text x="201.5" y="73.2">13</text>
<text x="205.2" y="77">14</text>
<text x="205.2" y="74.4">13</text>
<text x="209.8" y="81.5" transform="rotate(-90 209.8 81.5)">15</text>
<text x="210.9" y="78.5" transform="rotate(-90 210.9 78.5)">15</text>
<text x="41.7" y="113.6">BOOT0 = 0 从 FLASH运行</text>
<text x="41.7" y="115.9">BOOT0 = 1 从 RAM运行/串口烧录IAP</text>
<text x="136.9" y="125">PA1 TIMER14_CH0_ON</text>
<text x="80.9" y="129.1">1</text>
<text x="80.9" y="131.6">2</text>
<text x="83.2" y="130.3">BOOT0</text>
<text x="115.1" y="130.3">PB7</text>
<text x="116.4" y="127.8">EP</text>
<text x="120.5" y="131.6">27</text>
<text x="120.5" y="129.1">28</text>
<text x="120.5" y="126.5">29</text>
<text x="136.9" y="127.3">PA8 TIMER0_CH0</text>
<text x="136.9" y="129.6">PB0 TIMER0_CH1_ON</text>
<text x="136.9" y="131.9">PB1 TIMER13_CH0</text>
<text x="210.1" y="128.8">+</text>
<text x="80.9" y="134.1">3</text>
<text x="80.9" y="136.7">4</text>
<text x="83.2" y="132.9">OSCIN/PF0</text>
<text x="83.2" y="135.4">OSCOUT/PF1</text>
<text x="83.2" y="137.9">NRST</text>
<text x="115.1" y="137.9">PB4</text>
<text x="115.1" y="135.4">PB5</text>
<text x="115.1" y="132.9">PB6</text>
<text x="120.5" y="136.7">25</text>
<text x="120.5" y="134.1">26</text>
<text x="136.9" y="134.3">PB7 TIMER16_CH0_ON</text>
<text x="80.9" y="139.2">5</text>
<text x="80.9" y="141.8">6</text>
<text x="83.2" y="140.5">VDDA</text>
<text x="83.2" y="143">PA0</text>
<text x="113.8" y="143">PA15</text>
<text x="115.1" y="140.5">PB3</text>
<text x="120.5" y="141.8">23</text>
<text x="120.5" y="139.2">24</text>
<text x="136.9" y="138.9">PB5 TIMER2_CH1</text>
<text x="136.9" y="141.2">PB4 TIMER2_CH0</text>
<text x="80.9" y="144.3">7</text>
<text x="80.9" y="146.8">8</text>
<text x="80.9" y="149.4">9</text>
<text x="83.2" y="145.6">PA1</text>
<text x="83.2" y="148.1">PA2</text>
<text x="113.8" y="148.1">PA13</text>
<text x="113.8" y="145.6">PA14</text>
<text x="120.5" y="149.4">20</text>
<text x="120.5" y="146.8">21</text>
<text x="120.5" y="144.3">22</text>
<text x="79.6" y="151.9">10</text>
<text x="79.6" y="154.5">11</text>
<text x="83.2" y="150.6">PA3</text>
<text x="83.2" y="153.2">PA4</text>
<text x="83.2" y="155.7">PA5</text>
<text x="106.6" y="150.6">PA10(PA12)</text>
<text x="107.9" y="153.2">PA9(PA11)</text>
<text x="115.1" y="155.7">PA8</text>
<text x="120.5" y="154.5">18</text>
<text x="120.5" y="151.9">19</text>
<text x="79.6" y="157">12</text>
<text x="79.6" y="159.5">13</text>
<text x="83.2" y="158.3">PA6</text>
<text x="83.2" y="160.8">PA7</text>
<text x="114.6" y="158.3">VDD</text>
<text x="114.8" y="160.8">VSS</text>
<text x="120.5" y="159.5">16</text>
<text x="120.5" y="157">17</text>
<text x="79.6" y="162.1">14</text>
<text x="83.2" y="163.3">PB0</text>
<text x="93.7" y="163.1">PB1 TIMER13_CH0 PB1</text>
<text x="120.5" y="162.1">15</text>
<text x="261.9" y="165.3" transform="rotate(-90 261.9 165.3)">8</text>
<text x="253.7" y="168.4">1</text>
<text x="253.7" y="171">2</text>
<text x="256.8" y="169.4">1</text>
<text x="256.8" y="172">2</text>
<text x="262.9" y="168.4" transform="rotate(-90 262.9 168.4)">8</text>
<text x="141" y="179.2">3</text>
<text x="141" y="176.6">4</text>
<text x="143.4" y="177.9">4</text>
<text x="253.7" y="178.6">5</text>
<text x="256.8" y="174.5">3</text>
<text x="256.8" y="177.1">4</text>
<text x="256.8" y="179.6">5</text>
<text x="40.2" y="180.3" transform="rotate(-90 40.2 180.3)">3</text>
<text x="45.2" y="180.3" transform="rotate(-90 45.2 180.3)">2</text>
<text x="141" y="184.2">1</text>
<text x="141" y="181.7">2</text>
<text x="143.4" y="185.5">1</text>
<text x="143.4" y="183">2</text>
<text x="143.4" y="180.4">3</text>
<text x="253.7" y="181.1">6</text>
<text x="256.8" y="182.1">6</text>
<text x="262.9" y="183.9" transform="rotate(-90 262.9 183.9)">7</text>
<text x="261.9" y="186.9" transform="rotate(-90 261.9 186.9)">7</text>
<text x="40.2" y="193.8" transform="rotate(-90 40.2 193.8)">4</text>
<text x="45.2" y="193.8" transform="rotate(-90 45.2 193.8)">1</text>
<text x="134.4" y="229.4">4</text>
<text x="134.4" y="231.9">5</text>
<text x="137.4" y="230.4">EH</text>
<text x="137.4" y="232.9">EH</text>
<text x="148.4" y="232.9">EH</text>
<text x="148.4" y="230.4">EH</text>
<text x="153.4" y="231.9">2</text>
<text x="153.4" y="229.4">3</text>
<text x="134.4" y="234.5">6</text>
<text x="137.4" y="235.5">EH</text>
<text x="139.7" y="239.8" transform="rotate(-90 139.7 239.8)">A</text>
<text x="142.3" y="239.8" transform="rotate(-90 142.3 239.8)">S</text>
<text x="147.4" y="239.8" transform="rotate(-90 147.4 239.8)">C</text>
<text x="148.4" y="235.5">EH</text>
<text x="149.9" y="239.8" transform="rotate(-90 149.9 239.8)">B</text>
<text x="153.4" y="234.5">1</text>
<text x="241" y="236.8">C5363480</text>
<text x="241" y="239.1">薄膜开关 5.2*5.2*0.8mm 250gf 4*4系列锅</text>
<text x="27.7" y="243.1">注意按键的封装,引脚，新增兼容导电硅胶按键</text>
<text x="138.7" y="243.1" transform="rotate(-90 138.7 243.1)">A</text>
<text x="141.3" y="243.1" transform="rotate(-90 141.3 243.1)">S</text>
<text x="146.3" y="243.2" transform="rotate(-90 146.3 243.2)">C</text>
<text x="148.9" y="243.1" transform="rotate(-90 148.9 243.1)">B</text>
<text x="241" y="244.4">1.44寸tft液晶屏彩色显示屏SPI串口TFT彩屏128x128 ST7735插接10P</text>
<text x="241" y="246.7">https://item.taobao.com/item.htm?spm=a1z10.5-c.w4002-23918761817.15.684f71e19asdaL&amp;id=675717100317</text>
<text x="44.9" y="256.1">2</text>
<text x="52.3" y="256.1">4</text>
<text x="52.3" y="253.5">3</text>
<text x="85.6" y="256.1">2</text>
<text x="85.6" y="253.5">1</text>
<text x="93" y="256.1">4</text>
<text x="93" y="253.5">3</text>
</g>
<g font-size="2.3" fill="#00f">
<text x="50.5" y="26">5.1K</text>
<text x="51.8" y="29.8">USB_D+</text>
<text x="75.9" y="27.2">CH340X</text>
<text x="49.3" y="32.3">USB_D-</text>
<text x="110.2" y="33.6">0R</text>
<text x="122.9" y="32.3">PA9/USART0_TX</text>
<text x="122.9" y="34.8">PA10/USART0_RX</text>
<text x="262.2" y="31.5" transform="rotate(-90 262.2 31.5)">LED-</text>
<text x="110.2" y="36.1">0R</text>
<text x="187.7" y="38.7">FPC-05F-14PH15</text>
<text x="265.2" y="39.9">22R</text>
<text x="51.8" y="47.5">5.1K</text>
<text x="75.9" y="46.3">NRST</text>
<text x="88.6" y="46.3">BOOT0</text>
<text x="110.2" y="43.7">4.7K</text>
<text x="186.4" y="45">GND</text>
<text x="186.4" y="47.5">LED-</text>
<text x="228.3" y="47.5">LCD_PWM</text>
<text x="267.7" y="47.5">2N7002</text>
<text x="65.8" y="50.1">0R</text>
<text x="98.8" y="50.1">0R</text>
<text x="186.4" y="50.1">3V3</text>
<text x="186.4" y="52.6">GND</text>
<text x="243.6" y="51.4">100R</text>
<text x="13.7" y="57.7">TYPE-C 16PIN 2MD(073)</text>
<text x="186.4" y="55.2">LCD_RST</text>
<text x="186.4" y="57.7">LCD_RS</text>
<text x="255" y="59">10k</text>
<text x="186.4" y="60.2">LCD_SDA</text>
<text x="186.4" y="62.8">LCD_SCL</text>
<text x="186.4" y="65.3">3V3 VDD</text>
<text x="186.4" y="70.4">LCD_CS</text>
<text x="186.4" y="72.9">GND</text>
<text x="42.9" y="85.6">SS34</text>
<text x="70.9" y="86.9">AMS1117-3.3</text>
<text x="187.7" y="122.5">1N4148W</text>
<text x="208" y="121.2">4000Hz</text>
<text x="51.8" y="131.4">10K/NC</text>
<text x="65.8" y="131.4">OSC_IN</text>
<text x="65.8" y="128.8">BOOT0</text>
<text x="125.5" y="128.8">LED_R</text>
<text x="125.5" y="131.4">LED_G</text>
<text x="125.5" y="126.3">GND</text>
<text x="13.7" y="133.9">NRST</text>
<text x="51.8" y="135.2">BOOT0</text>
<text x="65.8" y="133.9">OSC_OUT</text>
<text x="65.8" y="136.4">NRST</text>
<text x="125.5" y="136.4">EC_B</text>
<text x="125.5" y="133.9">EC_A</text>
<text x="51.8" y="142.8">10k/NC</text>
<text x="65.8" y="139">3V3</text>
<text x="65.8" y="141.5">BT1</text>
<text x="125.5" y="139">EC_SW</text>
<text x="125.5" y="141.5">LED_B</text>
<text x="196.6" y="140.3">S8050</text>
<text x="28.5" y="145.2" transform="rotate(-90 28.5 145.2)">GND</text>
<text x="65.8" y="146.6">COM_TX</text>
<text x="65.8" y="149.1">COM_RX</text>
<text x="65.8" y="144.1">BT2</text>
<text x="125.5" y="146.6">SWDIO</text>
<text x="125.5" y="144.1">SWCLK</text>
<text x="125.5" y="149.1">PA10/USART0_RX</text>
<text x="178.8" y="144.1">BEEP</text>
<text x="189" y="147.9">180R</text>
<text x="65.8" y="151.7">LCD_CS</text>
<text x="65.8" y="154.2">LCD_SCL</text>
<text x="125.5" y="154.2">BEEP</text>
<text x="125.5" y="151.7">PA9/USART0_TX</text>
<text x="65.8" y="159.3">LCD_SDA</text>
<text x="65.8" y="156.8">LCD_RS</text>
<text x="65.8" y="161.8">LCD_RST</text>
<text x="125.5" y="159.3">GND</text>
<text x="125.5" y="156.8">3V3</text>
<text x="125.5" y="161.8">LCD_PWM</text>
<text x="239.8" y="160.6">AFC01-S06FCA-00</text>
<text x="82.3" y="166.9">GD32E230G6U6TR</text>
<text x="49.6" y="170.7">OSC_IN</text>
<text x="183.9" y="172">MHS110FRGBCT</text>
<text x="243.6" y="168.2">GND</text>
<text x="243.6" y="173.3">COM_RX3</text>
<text x="243.6" y="170.7">3V3</text>
<text x="148.3" y="175.8">3V3</text>
<text x="148.3" y="178.4">SWDIO</text>
<text x="243.6" y="175.8">COM_TX 4</text>
<text x="243.6" y="178.4">3V3</text>
<text x="49.3" y="186">8MHz</text>
<text x="148.3" y="183.4">GND</text>
<text x="148.3" y="180.9">SWCLK</text>
<text x="243.6" y="180.9">GND</text>
<text x="47" y="198.7">OSC_OUT</text>
<text x="186" y="206.8" transform="rotate(-90 186 206.8)">LED_R R23</text>
<text x="191.1" y="206.8" transform="rotate(-90 191.1 206.8)">LED_G R24</text>
<text x="196.1" y="206.8" transform="rotate(-90 196.1 206.8)">LED_B R25</text>
<text x="138.2" y="224.1">SIQ-02FVS3</text>
<text x="176.3" y="243.1">10k</text>
<text x="185.2" y="243.1">10k</text>
<text x="194.1" y="243.1">10k</text>
<text x="196.6" y="249.5">EC_A</text>
<text x="31.5" y="257.1">10k</text>
<text x="40.4" y="253.3">BT11</text>
<text x="72.1" y="257.1">10k</text>
<text x="79.8" y="253.3">BT2</text>
<text x="196.6" y="257.1">EC_B</text>
<text x="195.3" y="264.7">EC_SW</text>
</g>
<g font-size="1.8">
<text x="69.7" y="76.9">1</text>
<text x="69.7" y="79.4">2</text>
<text x="69.7" y="82">3</text>
<text x="71.8" y="78.2">GND/ADJ</text>
<text x="71.8" y="80.7">Vout</text>
<text x="71.8" y="83.3">Vin</text>
<text x="84" y="80.7">Vout</text>
<text x="88.8" y="79.4">4</text>
</g>
<g font-size="1.8" fill="#000080">
<text x="258.8" y="215.1">H2</text>
<text x="267.7" y="215.1">H3</text>
<text x="258.8" y="224">H4</text>
<text x="267.7" y="224">H5</text>
</g>
</svg>
